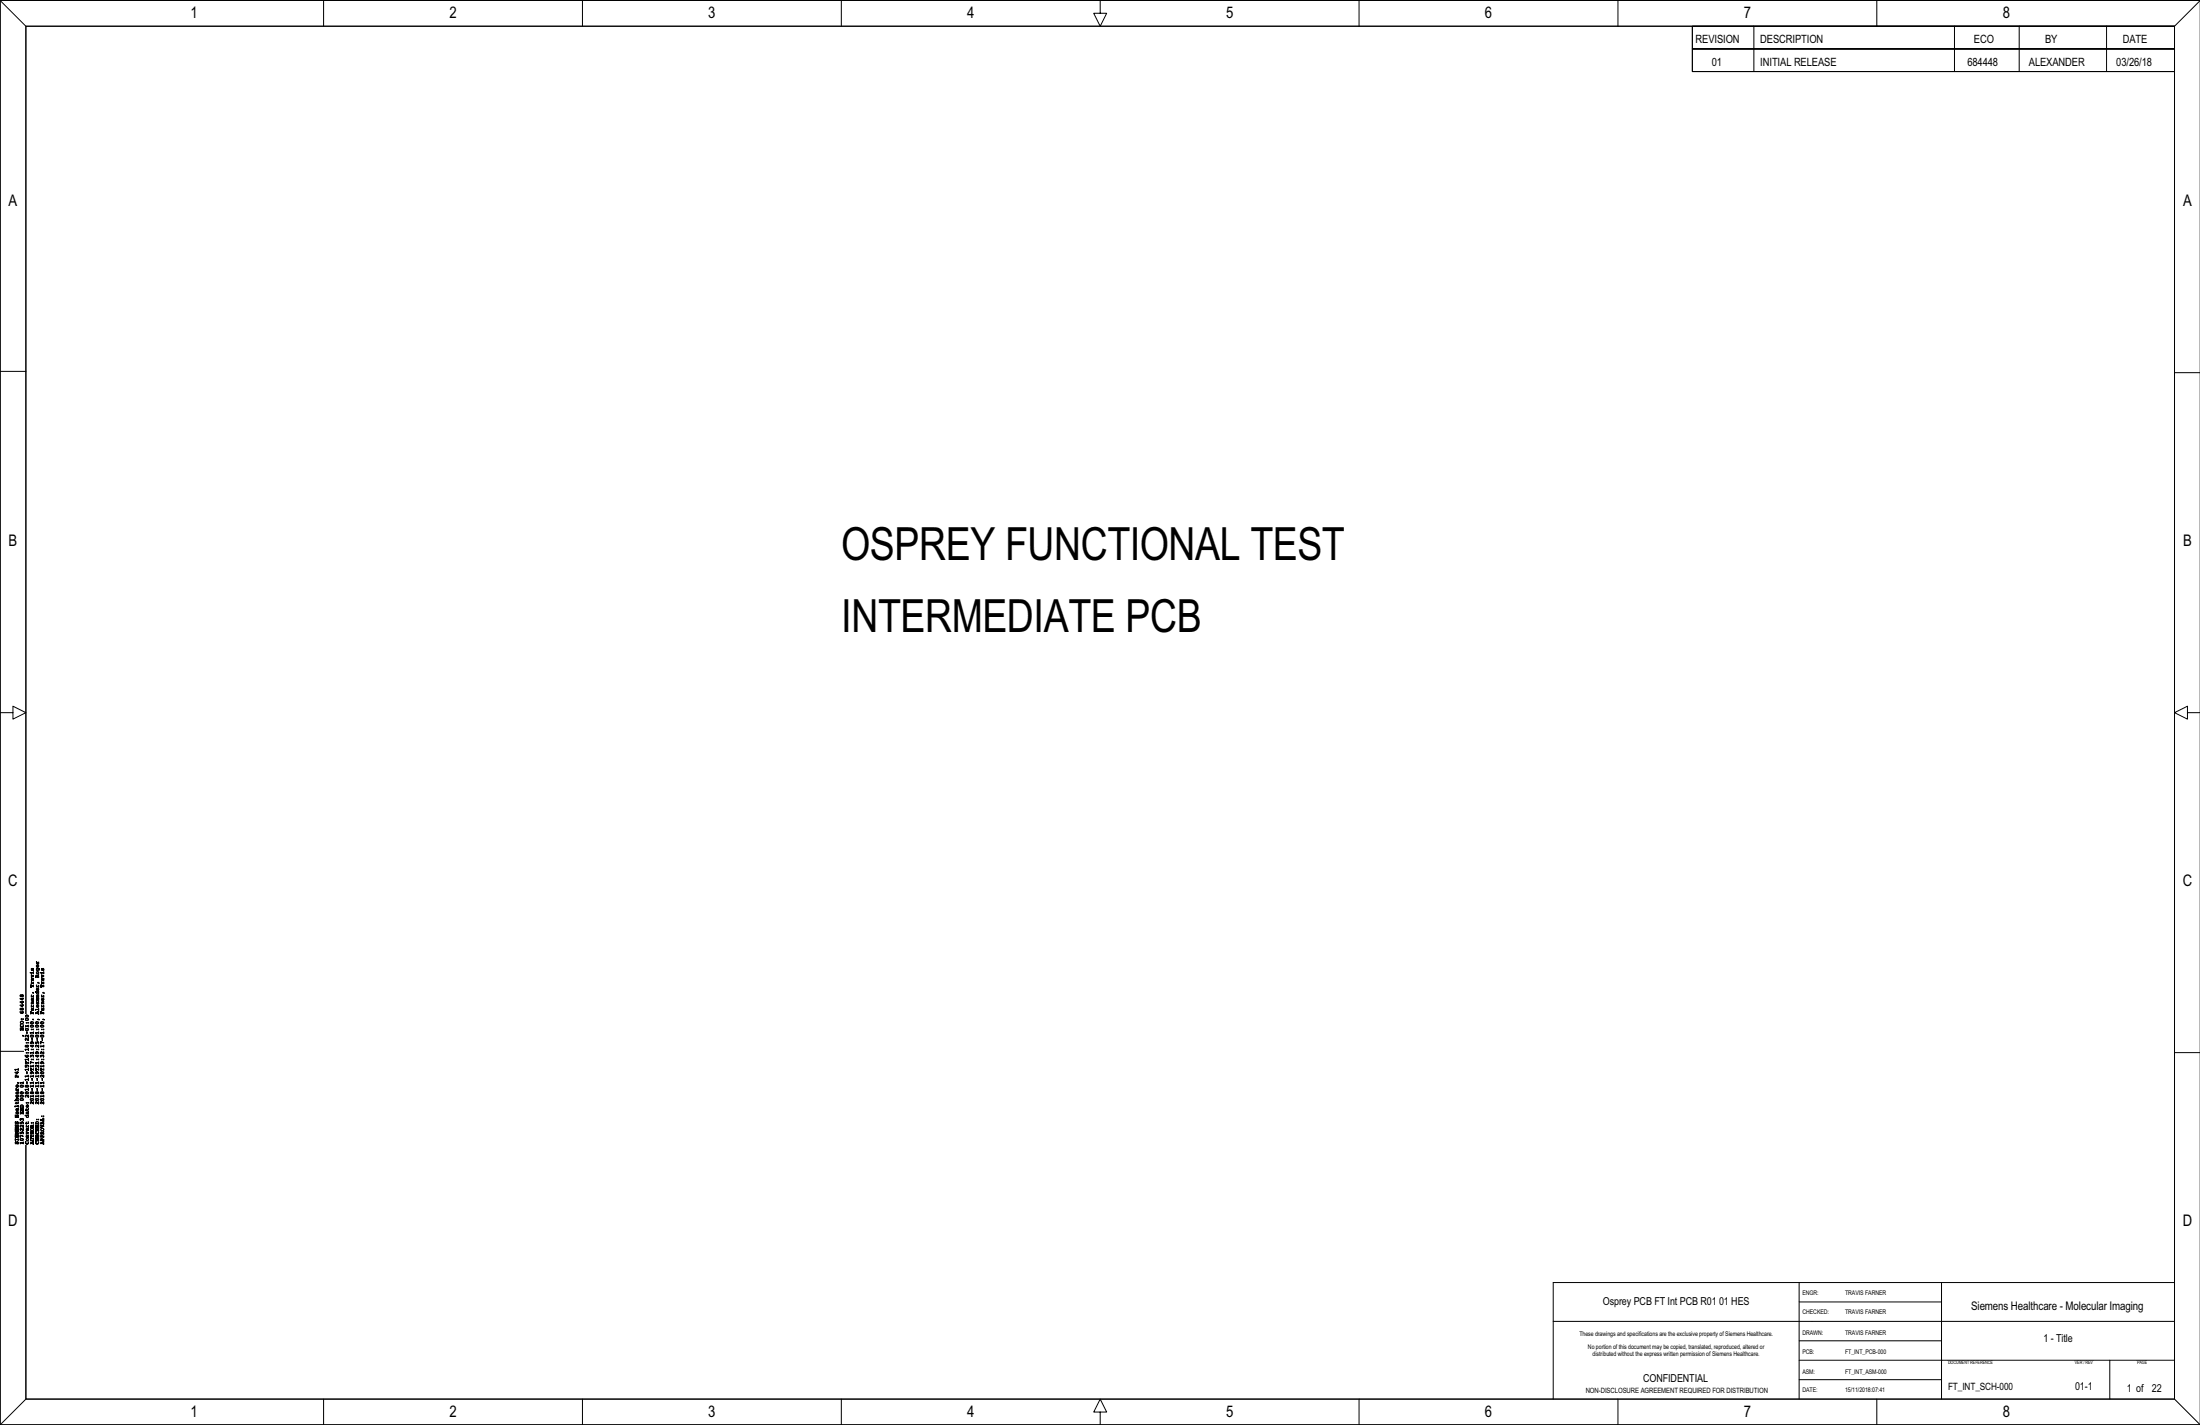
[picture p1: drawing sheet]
<svg xmlns="http://www.w3.org/2000/svg" width="863mm" height="559mm" viewBox="0 0 863 559" stroke-linecap="round" stroke-linejoin="round" font-family="sans-serif">
<g fill="none" stroke="#000" stroke-width=".39">
<path d="M0 .1l10.2 10.2M10.2 10.3h843v538.3h-843zM127 .1v10.2M228.5 .1v10.2M330.1 .1v10.2M431.7 .1v5.1h2.5l-2.5 5.1-2.5-5.1h2.5M533.3 .1v10.2M634.9 .1v10.2M664.1 19.2h189.1v8.9h-189.1zM664.1 10.3h189.1v8.9h-189.1zM688.2 10.3v17.8M736.4 .1v10.2"/>
<path d="M766.9 10.3v17.8M792.3 10.3v17.8M826.6 10.3v17.8M863.3 .1h-863.3v558.7M863.3 .2l-10 10.1M0 145.6h10.2M853.2 146.1h10.1M0 279.5h5.1v-2.6l5.1 2.6-5.1 2.5v-2.5M858.3 279.5v-2.6l-5.1 2.6 5.1 2.5v-2.5h5M0 412.3h10.2M853.2 412.8h10.1M609.5 518.2h243.7"/>
<path d="M706 510.6h55.8M706 502.9v45.7M761.8 502.9v45.7M853.2 502.9h-243.7v45.7M706 533.4h147.2M706 525.8h55.8M827.9 533.4v15.2M0 558.8h863.3M10.2 548.6l-10.2 10.2M127 548.6v10.2M228.5 548.6v10.2M330.1 548.6v10.2"/>
<path d="M431.7 553.7h2.5l-2.5-5.1-2.5 5.1h2.5v5.1M533.3 548.6v10.2M634.9 548.6v10.2M706 541h55.8M736.4 548.6v10.2M853.3 548.6l10 10.1"/>
</g>
<path d="M5.5 418.7h2.3v30.1h-2.3z" fill-rule="evenodd" fill="#fff"/>
<g fill="none" stroke="#000" stroke-width=".39">
<path d="M5.9 419.4h1.2l.1-.4v.7l-.1-.3h-1.1v.4zM5.9 433.7h1.2l.1-.4v.9l-.1-.4h-1.1l-.1 .3zM5.9 420.5l1.3-.2v.4l-.4-.2-.1 .6zM6 440l.3-.1-.2 .4 .3 .3a.47 .47 0 0 1 .2-.6 .47 .47 0 0 1 .6 .1v.6h-.4l.3-.2-.2-.5-.6 .7zM6 437.3l1.2-.1v.4l-.6-.2v.6l.6-.2v.4h-1.2v-.4l.5 .2v-.6l-.5 .2zM6 420.5h.7v.5zM6.1 421.6h.4l.2 .6h.4l.1-.3v.5l-1.2 .1zM6.1 421.7l.5 .1v.4h-.5zM6.3 432.1l.1 .5h.5l.2-.6 .1 .6-.9 .3-.3-.2 .3-.1zM6.3 426.8l.3 .6h.5l.1-.4v.7l-.1-.3-.8 .3 .2-.3zM6.3 434.8l.9-.2v.9h-.5l-.1-.7-.3 .7zM6.3 428.3l.9-.3v1l-.5-.1-.1-.6-.2 .1-.1 .5z"/>
<path d="M6.4 436l.4-.1v.9l.3-.3-.1-.6a.49 .49 0 0 1 .1 .7 .49 .49 0 0 1-.7 .1 .49 .49 0 0 1 0-.7zM6.4 430.8l.8-.2v.4l-.6-.1-.3 .2 .3 .4 .6-.2v.4h-1.3v-.2h.5zM6.4 425.6l.4-.1v.8l.3-.3-.1-.5a.49 .49 0 0 1 .1 .7 .49 .49 0 0 1-.7 .1 .49 .49 0 0 1 0-.7zM6.4 436.1l.3-.1v.8l-.4-.3zM6.4 425.7l.3-.2v.8l-.4-.2zM6.7 434.8l.4 .6-.4-.1zM6.7 428.3l.4 .2-.2 .5zM6.9 424.4l.6 .4-.6-.1zM6 447.8h.3l-.2 .4 .3 .2a.47 .47 0 0 1 .2-.5 .47 .47 0 0 1 .6 .1v.6h-.3l.2-.3-.2-.5a.56 .56 0 0 1-.3 .5 .56 .56 0 0 1-.6 0zM6 445.1h.3l-.2 .1v.6h.4l-.1-.4h.4l-.2 .4h.5v-.7h-.3h.4v1h-1.2zM6 443.7h1.2v.4l-.1-.2h-1l.7 .3-.7 .4h1l.1-.2v.4h-1.2v-.2l.7-.4zM6 442.5h.3l-.2 .1v.6h.4l-.1-.4h.4l-.2 .4h.5v-.7l-.3-.1h.4v1h-1.2z"/>
<path d="M6 441.1l1.2 .1-1.1 .7h1l.1-.2v.5l-1.1-.2-.1 .2v-.3l1.1-.6h-1l-.1 .2zM6 446.4l.1 .4h1l.1-.4v.8l-.1-.3h-1l-.1 .4z"/>
<circle cx="6.7" cy="429.8" r=".45"/>
</g>
<path d="M7.5 424h2.3v24.8h-2.3z" fill-rule="evenodd" fill="#fff"/>
<g fill="none" stroke="#000" stroke-width=".39">
<path d="M7.9 424.6h1.2l.1-.4v.8l-.1-.4h-1.1v.4zM7.9 440l.1 .6h.4a.44 .44 0 0 1 .4-.7 .44 .44 0 0 1 .3 .7l-.1 .1 .1-.4-.3-.3-.4 .3 .1 .3h-.6zM8 438.7h.6a.4 .4 0 0 1 .6 .1 .4 .4 0 0 1-.2 .6v-.6l-.2-.1-.3 .4-.2-.3h-.3v.6zM8 435.9h.3l-.2 .1v.6h.4l-.1-.4 .4 .1-.2 .3h.5v-.6l-.3-.1h.4v1h-1.2zM8 434.7h.3l-.3 .4 .4 .3a.48 .48 0 0 1 .2-.6 .48 .48 0 0 1 .6 .1v.6h-.4a.36 .36 0 0 0 .3-.4 .36 .36 0 0 0-.4-.3l-.4 .7-.3-.2zM8 430.9l.6-.1a.41 .41 0 0 1 .6 .4 .41 .41 0 0 1-.6 .3h-.5zM8 429.6l.6-.1a.41 .41 0 0 1 .6 .4 .41 .41 0 0 1-.6 .3l-.7-.2zM8 428.3l.2-.1a.59 .59 0 0 1 .9 0 .59 .59 0 0 1-.1 .8 .59 .59 0 0 1-.8-.1l-.3-.2zM8 425.7l.6-.2a.43 .43 0 0 1 .6 .4 .43 .43 0 0 1-.6 .4l-.6-.1zM8 428.4a.55 .55 0 0 1 .7-.2 .55 .55 0 0 1 .3 .6 .61 .61 0 0 1-1-.4zM8 431a.56 .56 0 0 1 .7-.2 .56 .56 0 0 1 .3 .6 .56 .56 0 0 1-.6 .1 .56 .56 0 0 1-.4-.5zM8 429.6a.56 .56 0 0 1 .7-.1 .56 .56 0 0 1 .3 .6 .56 .56 0 0 1-.6 .1 .56 .56 0 0 1-.4-.6z"/>
<path d="M8 425.7a.55 .55 0 0 1 .7-.1 .55 .55 0 0 1 .3 .5 .56 .56 0 0 1-.6 .2 .56 .56 0 0 1-.4-.6zM8.1 433.6a.58 .58 0 0 1 .7-.2 .58 .58 0 0 1 .3 .7h-1zM8.1 433.4l.8-.1 .3 1h-1.2zM7.9 448.1h1.2v-.3l.1 .8-.1-.4h-1.1v.4zM7.9 446.7l.9-.2a.41 .41 0 0 1 .4 .5 .41 .41 0 0 1-.6 .3l-.6-.2zM7.9 445.2l1.3 .4-1.2-.3 .1 .6h-.2zM7.9 443.9l.1 .6h.4a.45 .45 0 0 1 .3-.7 .45 .45 0 0 1 .5 .4l-.2 .5 .1-.5-.3-.3-.4 .3 .1 .3h-.6zM8 442.6h.4l.7 .7 .1-.8v.9l-.4-.3a.42 .42 0 0 0-.4-.4 .42 .42 0 0 0-.4 .4l.2 .2-.3-.2zM8 441.3h.4l.7 .7 .1-.8v.8l-.4-.2a.42 .42 0 0 0-.4-.4 .42 .42 0 0 0-.4 .4l.2 .2-.3-.2zM8 446.7a.56 .56 0 0 1 .7-.2 .56 .56 0 0 1 .3 .5 .55 .55 0 0 1-.6 .2 .55 .55 0 0 1-.4-.5z"/>
</g>
<path d="M9.5 397.8h2.3v51h-2.3z" fill-rule="evenodd" fill="#fff"/>
<g fill="none" stroke="#000" stroke-width=".39">
<path d="M9.9 398.3l.7-.2a.43 .43 0 0 1 .6 .4 .43 .43 0 0 1-.6 .4l-.6-.2zM10 399.5l.6-.1a.43 .43 0 0 1 .6 .4 .43 .43 0 0 1-.6 .4h-.2a.42 .42 0 0 1-.4-.2 .42 .42 0 0 1 0-.5zM10 399.6a.55 .55 0 0 1 .7-.2 .55 .55 0 0 1 .3 .6 .59 .59 0 0 1-.6 .1 .59 .59 0 0 1-.4-.5zM10 398.3a.55 .55 0 0 1 .7-.2 .55 .55 0 0 1 .3 .6 .59 .59 0 0 1-.6 .1 .59 .59 0 0 1-.4-.5zM9.9 419.4h1.2l.1-.4v.8l-.1-.4h-1.1v.4zM9.9 415.4h1.2l.1-.3v.7l-.1-.3h-1.1v.4zM9.9 411.5h1.2l.1-.4v.8l-.1-.3h-1.1v.3zM9.9 402.3h1.2l.1-.3v.8l-.1-.4h-1.1v.4zM9.9 417.7l.1 .6h.4a.44 .44 0 0 1 .1-.6 .44 .44 0 0 1 .7 .2 .44 .44 0 0 1-.2 .6v-.7a.42 .42 0 0 0-.5 .1 .42 .42 0 0 0 0 .5h-.6zM9.9 413.8l.6 .7v-.6h.6a.6 .6 0 0 1-.6 .7 .6 .6 0 0 1-.6-.8zM9.9 410h.6a.38 .38 0 0 1 .5-.1 .38 .38 0 0 1 .2 .5 .38 .38 0 0 1-.5 .2l-.8-.1zM10 416.3h.4l-.3 .1v.3h1v-.3l.1 .7-.1-.3h-1v.4h.3h-.4z"/>
<path d="M10 407.3l.3-.1 .8 .8 .1-.8v.9l-.3-.3a.42 .42 0 0 0-.4-.4 .42 .42 0 0 0-.5 .4l.2 .2zM10 406h.5l.6 .7 .1-.8v.8l-.3-.2a.42 .42 0 0 0-.4-.4 .42 .42 0 0 0-.5 .4l.2 .2zM10 403.4l.6-.1a.41 .41 0 0 1 .6 .4 .41 .41 0 0 1-.6 .4l-.5-.1zM10 410h.4v.4h-.4zM10 403.5a.56 .56 0 0 1 .7-.2 .56 .56 0 0 1 .3 .6 .58 .58 0 0 1-.6 .1 .58 .58 0 0 1-.4-.5zM10.3 412.8l.2 .2zM10.3 408.8l.2 .2zM10.3 401l.2 .2zM10.5 404.6l.1 .8zM10.6 413.9h.4v.4h-.4zM10.6 410h.4v.5h-.4zM11 412.8l.2 .2z"/>
<path d="M11 408.8l.2 .2zM11 401l.2 .2zM9.9 427.2h1.2l.1-.4v.8l-.1-.3h-1.1v.4zM9.9 423.3h1.2v-.4l.1 .8-.1-.3h-1.1v.3zM9.9 422h1.2v-.4l.1 .8-.1-.3h-1.1v.3zM9.9 437.3h1.2v-.2l-.1 .3a.45 .45 0 0 1 .1 .7 .45 .45 0 0 1-.7 0 .45 .45 0 0 1 .1-.7l-.6 .2zM9.9 425.7l.8-.1a.39 .39 0 0 1 .5 .2 .39 .39 0 0 1-.2 .5 .39 .39 0 0 1-.5-.2l-.6 .1zM10 429.6l.5-.1 .6 .7 .1-.8v.9l-.3-.2a.42 .42 0 0 0-.4-.5 .42 .42 0 0 0-.5 .4l.2 .2-.3-.2zM10 428.3l.2-.1a.59 .59 0 0 1 .9 0 .59 .59 0 0 1-.1 .8 .59 .59 0 0 1-.8-.1zM10 428.4a.55 .55 0 0 1 .7-.2 .55 .55 0 0 1 .3 .6 .63 .63 0 0 1-1-.4zM10 425.7h.4v.4h-.4zM10.3 440l.1 .5h.6l.1-.7v.7l-.8 .3-.3-.2 .3-.1z"/>
<path d="M10.3 434.8l.1 .5h.6l.1-.7v.7l-.8 .3-.3-.2 .3-.1zM10.3 436.2l.9-.3-.1 .9h-.4v-.6l-.4 .6zM10.3 433.5l.5-.2 .1 .8 .1-.8a.49 .49 0 0 1 .2 .7 .49 .49 0 0 1-.7 .2 .49 .49 0 0 1-.2-.7zM10.3 432.4l.2 .2zM10.4 433.6l.3-.2v.8zM10.5 424.2l.1 .9zM10.5 420.2l.1 .9zM10.6 425.7h.4v.5h-.4zM10.8 436.2l.3 .6-.3-.1zM11 432.4l.2 .2zM10.3 445.3l.9-.2v.3l-.6-.1-.3 .2 .2 .3 .7-.1v.4l-.9-.1zM10.3 443.7l.9 .5-.8 .6-.1-.4 .1 .2 .7-.4-.7-.3-.1 .2z"/>
<path d="M10.3 442.7l.5-.2 .1 .8 .1-.8a.49 .49 0 0 1 .2 .6 .49 .49 0 0 1-.7 .2 .49 .49 0 0 1-.2-.6zM10.3 441.2l.3 .5h.5l.1-.4-.1 .8v-.3l-.8 .2 .2-.3zM10.5 442.7l.2-.1v.7l-.4-.4z"/>
<circle cx="10.7" cy="437.8" r=".38"/>
<circle cx="10.6" cy="448" r=".6"/>
<circle cx="10.7" cy="446.8" r=".47"/>
<circle cx="10.7" cy="446.8" r=".39"/>
</g>
<path d="M11.5 379.5h2.3v69.3h-2.3z" fill-rule="evenodd" fill="#fff"/>
<g fill="none" stroke="#000" stroke-width=".39">
<path d="M12.3 379.8h.3l-.1 .6 .3-.6 .3 .1 .1 .7-.3-.1 .2-.6h-.3l-.3 .6zM11.9 381.4l.2 .2zM12 396.7h.3h-.2v.7h.4l-.1-.4h.3l-.1 .4h.5l.1-.4v.6h-1.2zM12 386.2h.4l-.3 .1v.3h1l.1-.2v.6l-.1-.3h-1v.4l.3 .1h-.4zM12.3 381.4h.8v-.4l.1 .9-.1-.4h-.7l-.1 .3zM12.3 394.1l.3 .6h.5l.1-.4v.7l-.1-.2-.8 .1 .2-.2zM12.3 393l.9-.3v.4l-.6-.2-.2 .3 .2 .3 .6-.1v.3h-.9zM12.3 391.7l.4-.2 .2 .8 .1-.8a.49 .49 0 0 1 .2 .6 .49 .49 0 0 1-.7 .2 .49 .49 0 0 1-.2-.6zM12.3 390.2l.3 .5h.5l.1-.4-.1 .8v-.3l-.8 .2 .2-.3zM12.3 382.2l.9 .5-.8 .6-.1-.4 .1 .2 .7-.4-.7-.3-.1 .3zM12.4 395.6l.8-.2-.1 .8h-.4v-.6l-.3 .6zM12.4 383.8l.8-.2-.1 .9h-.4v-.7l-.3 .7z"/>
<path d="M12.4 384.9l.2 .6h.5l.1-.4v.8l-.1-.3-.8 .2zM12.4 391.7l.3-.2v.8l-.3-.3zM12.7 395.6l.4 .6h-.3zM12.7 383.8l.4 .6h-.3zM12.9 399.5l.6 .4-.6-.1zM12.9 389.1l.6 .4-.6-.1zM11.9 418h1.2l.1-.3v.8l-.1-.4h-1.1v.4zM11.9 412.8h1.2l.1-.3v.7l-.1-.3h-1.1l.1 .4zM11.9 405h1.2l.1-.4v.8l-.1-.4h-1.1v.4zM11.9 416.4l1.3 .4-1.2-.3 .1 .7h-.2zM11.9 410l1.2-.2 .1 .5-.4-.3-.1 .6zM11.9 408.7l.5-.1a.55 .55 0 0 1 .6 .1 .55 .55 0 0 1 .1 .6l-.1-.5-.6-.2 .2 .2a.4 .4 0 0 1-.2 .5 .4 .4 0 0 1-.5-.3z"/>
<path d="M12 418.9h.4l-.3 .1v.4h1v-.3l.1 .6-.1-.3h-1v.4l.3 .1h-.4zM12 413.9l.5 .1a.4 .4 0 0 1 .6 0 .4 .4 0 0 1-.1 .6v-.7h-.3l-.2 .4-.1-.4h-.4l.1 .6zM12 410h.7v.5zM12 406.1l.2-.2a.56 .56 0 0 1 .9 0 .56 .56 0 0 1-.1 .9 .56 .56 0 0 1-.8-.1l-.3-.3zM12 406.2l.1-.1a.47 .47 0 0 1 .6-.2 .47 .47 0 0 1 .2 .7h-.7zM12 402.1l.2-.1a.57 .57 0 0 1 .9 0 .57 .57 0 0 1-.1 .8 .57 .57 0 0 1-.8 0l-.3-.3zM12 402.3l.1-.1a.56 .56 0 0 1 .6-.1 .56 .56 0 0 1 .3 .5 .65 .65 0 0 1-1-.3zM12 400.8l.2-.1a.56 .56 0 0 1 .9 0 .56 .56 0 0 1-.1 .8 .56 .56 0 0 1-.8-.1l-.3-.2zM12 400.9h.1a.56 .56 0 0 1 .6-.2 .56 .56 0 0 1 .3 .6 .65 .65 0 0 1-1-.4zM12 408.8l.5-.1v.5h-.5zM12.3 415.3l.2 .3zM12.3 411.4l.2 .2z"/>
<path d="M12.3 403.6l.2 .2zM12.5 407.2l.2 .9zM13 415.3l.2 .3zM13 411.4l.2 .2zM13 403.6l.2 .2zM11.9 429.8h1.2l.1-.3v.7l-.1-.3h-1.1v.3zM11.9 425.9h1.2l.1-.4v.8l-.1-.3h-1.1l.1 .3zM11.9 424.6h1.2l.1-.4v.8l-.1-.4h-1.1v.4zM11.9 422h1.2v-.4l.1 .8-.1-.3h-1.1v.3zM11.9 420.5a.66 .66 0 0 1 .9-.2 .66 .66 0 0 1 .3 .8l-.1-.6-.6-.1a.37 .37 0 0 1 .2 .5 .37 .37 0 0 1-.5 .1 .37 .37 0 0 1-.2-.5zM12 432.2l.3-.1 .8 .7 .1-.7v.8l-.3-.2a.42 .42 0 0 0-.4-.5 .42 .42 0 0 0-.5 .4l.2 .2-.3-.2zM12 430.9l.8-.1a.4 .4 0 0 1 .4 .4 .4 .4 0 0 1-.5 .3 .47 .47 0 0 1-.6 0 .47 .47 0 0 1-.1-.6z"/>
<path d="M12 428.3l.4-.1a.46 .46 0 0 1 .6 0 .46 .46 0 0 1 .2 .5l-1 .2-.3-.2zM12 420.5h.5v.4h-.5zM12.1 431a.47 .47 0 0 1 .6-.2 .47 .47 0 0 1 .2 .6 .48 .48 0 0 1-.6 .1 .48 .48 0 0 1-.2-.5zM12.5 426.8l.2 .9zM12.5 422.9l.2 .9zM12 448.1l1.2-.6v.5l-.4-.1v.5h.4v.4l-1.1-.5-.1 .3zM12 446.3l1 .2 .2 .5-1.2 .4v-.4l.1 .2h.7l.3-.3-.3-.4-.8 .2zM12 445.1h.4h-.3v.4h1l.1-.3v.7l-.1-.3h-1v.3l.3 .1h-.4zM12 443.8l1.1-.1 .1 .4-.6-.2v.6l.6-.1v.4l-1.2-.1v-.3l.5 .1v-.6l-.5 .2zM12.1 448.1l.6-.2v.5zM12.1 441.4l.5 .1 .5-.5-.4 1h.4v-.3l.1 .5h-1.2zM12.1 441.4l.4 .1 .1 .5h-.5z"/>
<path d="M12.3 440.2l.2 .2zM13 440.2l.2 .2z"/>
<circle cx="12.2" cy="428.5" r=".29"/>
<circle cx="12.9" cy="428.5" r=".29"/>
<circle cx="12.5" cy="443" r=".48"/>
<circle cx="12.6" cy="443" r=".57"/>
</g>
<path d="M13.5 438.4h2.3v10.4h-2.3z" fill="#fff"/>
<g fill="none" stroke="#000" stroke-width=".39">
<path d="M14.1 440l.8-.1 .3 .9h-1.2zM14 446.4l1.2-.1v.4l-.6-.1v.6l.6-.2v.3h-1.2v-.3l.5 .2v-.6l-.5 .1zM14 445.1h.4l-.3 .1v.6h.4l-.1-.4h.4l-.2 .4h.5v-.7h-.3h.4v1h-1.2zM14 442.4l.5 .6 .7-.6-.6 .7 .5 .1 .1-.2v.4l-1.2 .1v-.5l.6 .2-.6-.4zM14 441.2h.4h-.3v.7h.4l-.1-.4h.4l-.2 .4h.5v-.7h-.3l.4-.1v1h-1.2zM14.2 440l.7-.1 .2 .7h-1z"/>
<circle cx="14.4" cy="439" r=".13"/>
<circle cx="15.1" cy="439" r=".13"/>
<circle cx="14.6" cy="444.1" r=".57"/>
<circle cx="14.6" cy="448.1" r=".58"/>
</g>
<path d="M13.5 376.9h2.3v71.9h-2.3z" fill-rule="evenodd" fill="#fff"/>
<g fill="none" stroke="#000" stroke-width=".39">
<path d="M14.3 379.6l1.1 .2 .2 .6-.3-.5h-.3a.43 .43 0 0 1 0 .6 .43 .43 0 0 1-.6 0 .43 .43 0 0 1 0-.6zM14.3 378.6l.5-.2v.8l.3-.2-.1-.6a.49 .49 0 0 1 .1 .7 .49 .49 0 0 1-.6 .1 .49 .49 0 0 1-.2-.6zM14.3 377.1l.3 .6h.5l.1-.4v.7l-.1-.3-.8 .3 .2-.3zM14.4 378.6l.2-.1v.7l-.2-.2zM13.9 395.8h1.2l.1-.4v.8l-.1-.3h-1.1l-.1 .3zM13.9 388.9l1.3-.2-.2 .3a.47 .47 0 0 1 .1 .7 .47 .47 0 0 1-.7 0 .47 .47 0 0 1 .1-.7l-.6 .2zM14 397.1l1.2-.6v.5l-.1-.3-.3 .2v.5l.3 .2 .1-.3v.4l-1.1-.4-.1 .3zM14.1 397.1l.6-.2v.5zM14.1 382.5l.5 .2 .6-.5-.6 .9 .6-.2v.4h-1.2zM14.1 382.6l.3-.1 .2 .6h-.5zM14.3 394.3l.5-.3 .1 .9 .1-.9a.51 .51 0 0 1 .2 .7 .51 .51 0 0 1-.6 .3 .51 .51 0 0 1-.3-.7zM14.3 392.8l.4 .4 .5-.5v.4l-.1-.2-.3 .3 .4 .2v.3l-.5-.4-.4 .4v-.3l.3-.2-.3-.1z"/>
<path d="M14.3 387.7l.5-.2v.9l.3-.3-.1-.5a.49 .49 0 0 1 .1 .6 .49 .49 0 0 1-.6 .2 .49 .49 0 0 1-.2-.7zM14.3 386.3l.3 .5h.5l.1-.4v.8l-.1-.3-.8 .2 .2-.3zM14.4 391.7l.8-.3v.9h-.5l-.1-.6-.2 .6zM14.4 390.3l.8-.2v.3l-.6-.1-.2 .3 .2 .3 .6-.2v.4h-.9zM14.4 394.3l.2-.2v.8l-.2-.2zM14.4 387.7l.2-.1v.8l-.2-.2zM14.7 391.7l.4 .2-.2 .4zM14.9 399.5l.6 .4-.6-.1zM14.9 385.1l.6 .4-.6-.1zM13.9 416.7h1.2l.1-.3v.7l-.1-.3h-1.1v.4zM13.9 413.9l1.3-.1v.3l-.4-.1-.1 .6zM13.9 408.6l.1 .6h.4a.45 .45 0 0 1 .2-.6 .45 .45 0 0 1 .6 .2 .45 .45 0 0 1-.2 .6v-.7a.4 .4 0 0 0-.5 0 .4 .4 0 0 0 0 .5h-.6z"/>
<path d="M13.9 405h1.2l.1-.4v.7l-.1-.3h-1.1v.4zM13.9 412.7l.4-.2a.6 .6 0 0 1 .7 .1 .6 .6 0 0 1 .1 .7v-.5l-.7-.3 .2 .2a.4 .4 0 0 1-.3 .6 .4 .4 0 0 1-.4-.6zM14 418.9h.4l-.3 .1v.4h1l.1-.3v.6l-.1-.3h-1v.4h.3l-.4 .1zM14 417.8l.4-.1 .7 .7-.1-.7h.2v.8l-.3-.2a.42 .42 0 0 0-.4-.5 .42 .42 0 0 0-.5 .5l.2 .2-.4-.5zM14 414h.7v.4zM14 410l.4-.2 .7 .7-.1-.6 .2-.1v.8l-.3-.1a.42 .42 0 0 0-.4-.5 .42 .42 0 0 0-.5 .4l.2 .2-.3-.2zM14 406.1l.2-.2a.56 .56 0 0 1 .8 0 .56 .56 0 0 1 0 .9 .56 .56 0 0 1-.8-.1l-.3-.3zM14 406.2l.1-.1a.56 .56 0 0 1 .6-.1 .56 .56 0 0 1 .3 .5 .65 .65 0 0 1-1-.3zM14 402.1l.2-.1a.57 .57 0 0 1 .8 0 .57 .57 0 0 1 0 .8 .57 .57 0 0 1-.8 0l-.3-.3zM14 402.3l.1-.1a.55 .55 0 0 1 .6-.2 .55 .55 0 0 1 .3 .6 .65 .65 0 0 1-1-.3zM14 400.8l.2-.1a.56 .56 0 0 1 .8 0 .56 .56 0 0 1 0 .8 .56 .56 0 0 1-.8-.1l-.3-.2zM14 400.9h.1a.55 .55 0 0 1 .6-.2 .55 .55 0 0 1 .3 .6 .65 .65 0 0 1-1-.4z"/>
<path d="M14 412.7h.5v.4h-.4zM14.4 415.3v.3zM14.4 403.6v.3zM14.5 407.2l.1 .9zM15 415.3l.1 .3zM15 403.6l.1 .3zM13.9 429.8h1.2l.1-.3v.7l-.1-.3h-1.1v.3zM13.9 425.9h1.2l.1-.4v.8l-.1-.3h-1.1l.1 .3zM13.9 424.6h1.2l.1-.4v.7l-.1-.3h-1.1v.4zM13.9 422h1.2l.1-.4v.8l-.1-.3h-1.1v.3zM13.9 420.5a.66 .66 0 0 1 .9-.2 .66 .66 0 0 1 .3 .8l-.1-.6-.6-.1a.37 .37 0 0 1 .2 .5 .37 .37 0 0 1-.5 .1 .37 .37 0 0 1-.2-.5zM14 432.2l.4-.1 .7 .7-.1-.7h.2v.8l-.3-.2a.42 .42 0 0 0-.4-.5 .42 .42 0 0 0-.5 .4l.2 .2-.4-.4z"/>
<path d="M14 430.9l.8-.1a.4 .4 0 0 1 .4 .4 .4 .4 0 0 1-.6 .3h-.2a.41 .41 0 0 1-.4-.1 .41 .41 0 0 1 0-.5zM14 428.3l.4-.1a.47 .47 0 0 1 .6 0 .47 .47 0 0 1 .1 .6l-.9 .1-.3-.2zM14 420.5h.5v.4h-.4zM14.1 431a.56 .56 0 0 1 .6-.2 .56 .56 0 0 1 .3 .6 .56 .56 0 0 1-.6 .1 .56 .56 0 0 1-.3-.5zM14.1 440l.8-.1 .3 .9h-1.2zM14.5 426.8l.1 .9zM14.5 422.9l.1 .9zM14 446.4l1.2-.1v.4l-.6-.1v.6l.6-.2v.3h-1.2v-.3l.5 .2v-.6l-.5 .1zM14 445.1h.4l-.3 .1v.6h.4l-.1-.4h.4l-.2 .4h.5v-.7h-.3h.4v1h-1.2zM14 442.4l.5 .6 .7-.6-.6 .7 .5 .1 .1-.2v.4l-1.2 .1v-.5l.6 .2-.6-.4zM14 441.2h.4h-.3v.7h.4l-.1-.4h.4l-.2 .4h.5v-.7h-.3l.4-.1v1h-1.2zM14.2 440l.7-.1 .2 .7h-1z"/>
<circle cx="14.7" cy="380.3" r=".36"/>
<circle cx="14.7" cy="381.5" r=".5"/>
<circle cx="14.7" cy="381.5" r=".38"/>
<circle cx="14.8" cy="389.4" r=".39"/>
<circle cx="14.4" cy="411.5" r=".13"/>
<circle cx="15.1" cy="411.5" r=".13"/>
<circle cx="14.2" cy="428.5" r=".29"/>
<circle cx="14.4" cy="439" r=".13"/>
<circle cx="14.8" cy="428.5" r=".29"/>
<circle cx="15.1" cy="439" r=".13"/>
<circle cx="14.6" cy="444.1" r=".57"/>
<circle cx="14.6" cy="448.1" r=".58"/>
</g>
<path d="M15.5 379.5h2.3v69.3h-2.3z" fill-rule="evenodd" fill="#fff"/>
<g fill="none" stroke="#000" stroke-width=".39">
<path d="M16.3 379.8h.3l-.1 .6 .3-.6 .3 .1 .1 .6-.3 .1 .2-.4-.2-.4-.3 .7-.3-.1zM15.8 381.4l.3 .2zM16 396.7h.3h-.3v.7h.5l-.1-.4h.4l-.2 .4h.5l.1-.4v.6h-1.2zM16 386.2h.4l-.4 .1v.3h1.1l.1-.2v.6l-.1-.3h-1.1v.4l.4 .1h-.4zM16.3 393l.9-.3v.4l-.6-.2-.3 .3 .3 .3 .6-.1v.3h-.9zM16.3 382.2l.9 .5-.8 .6-.1-.4 .1 .2 .7-.4-.7-.3-.1 .3zM16.3 381.4h.8v-.4l.1 .9-.1-.4h-.7l-.1 .3zM16.3 395.6l.9-.2-.1 .8h-.4v-.6l-.3 .1-.1 .5zM16.3 390.2l.3 .5h.5l.1-.4-.1 .8v-.3l-.8 .2 .2-.3zM16.3 383.8l.9-.2-.1 .9h-.4v-.7l-.3 .1-.1 .6zM16.4 394l.2 .7h.5l.1-.4v.7l-.1-.2-.8 .2zM16.4 391.6l.4-.1v.8l.3-.3-.1-.5a.49 .49 0 0 1 .1 .7 .49 .49 0 0 1-.7 .1 .49 .49 0 0 1 0-.7z"/>
<path d="M16.4 384.9l.2 .6h.5l.1-.4v.8l-.1-.3-.8 .2zM16.4 391.7l.3-.2v.8zM16.8 395.6l.3 .2v.4l-.4-.1zM16.8 383.8l.3 .2v.4l-.4-.1zM16.8 399.5l.7 .5-.7-.2zM16.8 389.1l.7 .4-.7-.1zM15.9 418h1.2l.1-.3v.8l-.1-.4h-1.1v.4zM15.9 410.2h1.2v-.4l.1 .8-.1-.3h-1.1v.3zM15.9 408.5l1.3 .4-1.2-.3 .1 .7h-.2zM15.9 405h1.2l.1-.4v.8l-.1-.4h-1.1v.4zM15.9 416.6l.5-.2a.54 .54 0 0 1 .6 .1 .54 .54 0 0 1 .1 .7v-.5l-.6-.2a.39 .39 0 0 1 0 .6 .39 .39 0 0 1-.6-.2zM16 418.9h.4l-.4 .1v.4h1.1v-.3l.1 .6-.1-.3h-1.1v.4l.4 .1h-.4z"/>
<path d="M16 413.9l.6-.1a.4 .4 0 0 1 .6 .2 .4 .4 0 0 1-.2 .5v-.6h-.3l-.2 .4-.2-.4h-.3v.6zM16 412.5h.3l.8 .7 .1-.7v.8l-.4-.3a.47 .47 0 0 0-.3-.4 .47 .47 0 0 0-.5 .2l.2 .4-.3-.2zM16 406.1l.6-.2a.42 .42 0 0 1 .6 .4 .42 .42 0 0 1-.6 .4h-.5zM16 402.1l.2-.1a.59 .59 0 0 1 .9 0 .59 .59 0 0 1-.1 .9 .59 .59 0 0 1-.8-.1l-.3-.3zM16 400.8l.6-.1a.43 .43 0 0 1 .6 .4 .43 .43 0 0 1-.6 .4l-.7-.3zM16 402.3v-.1a.55 .55 0 0 1 .7-.2 .55 .55 0 0 1 .3 .6 .61 .61 0 0 1-1-.3zM16 400.9a.55 .55 0 0 1 .7-.2 .55 .55 0 0 1 .3 .6 .61 .61 0 0 1-1-.4zM16 416.6h.5v.4h-.5zM16 406.1a.56 .56 0 0 1 .7-.1 .56 .56 0 0 1 .3 .5 .56 .56 0 0 1-.6 .2 .56 .56 0 0 1-.4-.6zM16.3 415.3l.1 .3zM16.3 403.6l.1 .3zM16.5 407.2l.1 .9z"/>
<path d="M17 415.3l.2 .3zM17 411.4l.2 .2zM17 403.6l.2 .2zM15.9 429.8h1.2l.1-.3v.7l-.1-.3h-1.1v.3zM15.9 425.9h1.2l.1-.4v.8l-.1-.3h-1.1v.3zM15.9 424.6h1.2l.1-.4v.8l-.1-.4h-1.1v.4zM15.9 420.5l.9-.2a.41 .41 0 0 1 .4 .5 .41 .41 0 0 1-.6 .3l-.6-.1zM16 432.2l.3-.1 .8 .7 .1-.7v.8l-.4-.2a.42 .42 0 0 0-.4-.5 .42 .42 0 0 0-.4 .4l.2 .2-.3-.2zM16 430.9l.6-.1a.41 .41 0 0 1 .6 .4 .41 .41 0 0 1-.6 .3h-.5zM16 428.3l.4-.1a.47 .47 0 0 1 .6 0 .47 .47 0 0 1 .1 .6l-.9 .1-.3-.2zM16 421.7l.3-.1 .8 .8 .1-.8v.8l-.4-.2a.42 .42 0 0 0-.4-.4 .42 .42 0 0 0-.4 .4l.2 .2-.3-.2zM16 438.9v.3h1.1v-.6l-.4-.1h.5v1l-.1-.2h-1.1v.2z"/>
<path d="M16 431a.56 .56 0 0 1 .7-.2 .56 .56 0 0 1 .3 .6 .56 .56 0 0 1-.6 .1 .56 .56 0 0 1-.4-.5zM16 428.3h.4v.5h-.4zM16 420.5a.56 .56 0 0 1 .7-.1 .56 .56 0 0 1 .3 .5 .55 .55 0 0 1-.6 .2 .55 .55 0 0 1-.4-.6zM16.5 426.8l.1 .9zM16.5 422.9l.1 .9zM17 437.6l.2 .2zM16 448.1l1.2-.6v.5l-.4-.1v.5h.4v.4l-1.2-.5v.3zM16 441.1l1.2 .6-1.2 .6v-.5v.2l1.1-.4-1.1-.4v.3zM16 440.3l1.2-.6v.4h-.4v.5l.3 .1v-.2l.1 .4-1.2-.5v.3zM16 448.1l.7-.2v.5zM16 440.3l.7-.2v.5zM16.1 446.5h.5l.1 .6h.4l.1-.4v.6h-1.2z"/>
<path d="M16.1 445.2h.5l.1 .6h.4l.1-.4v.6h-1.2zM16.1 443.9l.5 .3 .5-.5-.5 .8 .5-.2 .1 .5-1.2-.2v.2zM16.1 446.5h.4l.1 .6h-.6zM16.1 445.3l.4-.1 .1 .6h-.6zM16.1 444h.3l.2 .5h-.6z"/>
<circle cx="16.4" cy="411.5" r=".13"/>
<circle cx="16.4" cy="437.7" r=".13"/>
<circle cx="16.8" cy="428.5" r=".29"/>
<circle cx="16.6" cy="443" r=".48"/>
<circle cx="16.6" cy="443" r=".56"/>
</g>
<path d="M7.5 389.8h2.3v17h-2.3z" fill-rule="evenodd" fill="#fff"/>
<g fill="none" stroke="#000" stroke-width=".39">
<path d="M7.9 394.1l1.3-.1v.4l-.4-.2-.1 .6zM7.9 392.8l1.2-.1 .1 .4-.4-.2-.1 .6zM7.9 391.5l1.2-.1 .1 .4-.4-.2-.1 .6zM7.9 390.3l.3-.2 .3 .2a.38 .38 0 0 1 .6-.1 .38 .38 0 0 1 0 .6 .38 .38 0 0 1-.6-.1h-.5zM7.9 396.6l.6 .7v-.6h.6a.61 .61 0 0 1-.6 .7 .61 .61 0 0 1-.6-.8zM8 395.4h.4a.47 .47 0 0 1 .6 0 .47 .47 0 0 1 .1 .6h-1.1zM8 394.2h.7v.5zM8 392.9h.7v.5zM8 391.6h.7v.5zM8 395.5h.4v.4h-.4zM8 390.3h.4v.4h-.4zM8.3 399.5l.1 .3z"/>
<path d="M8.6 395.5h.4v.4h-.4zM8.6 390.3h.4v.4h-.4zM9 399.5l.2 .3zM8 403.1h.3l-.2 .1v.6h.4l-.1-.4h.4l-.2 .4h.5v-.7h-.3h.4v.9l-1.1-.1-.1 .2zM8 401.8h.3a.54 .54 0 0 0 0 .8 .54 .54 0 0 0 .8-.1 .54 .54 0 0 0-.2-.8 .58 .58 0 0 1 .1 .8 .58 .58 0 0 1-.8 .2 .58 .58 0 0 1-.1-.8zM8.9 405.9l.6 .5-.6-.2z"/>
<circle cx="8.8" cy="397" r=".31"/>
<circle cx="8.6" cy="401" r=".48"/>
<circle cx="8.6" cy="401" r=".56"/>
</g>
<g font-size="17.9">
<text x="330.1" y="219.7">OSPREY FUNCTIONAL TEST</text>
<text x="330.1" y="247.6">INTERMEDIATE PCB</text>
</g>
<g font-size="6.3">
<text x="74.8" y="7.1">1</text>
<text x="176.4" y="7.1">2</text>
<text x="277.9" y="7.1">3</text>
<text x="379.5" y="7.1">4</text>
<text x="481.1" y="7.1">5</text>
<text x="582.7" y="7.1">6</text>
<text x="684.2" y="7.1">7</text>
<text x="785.8" y="7.1">8</text>
<text x="3.4" y="80.7">A</text>
<text x="856.6" y="80.7">A</text>
<text x="3.4" y="214">B</text>
<text x="856.6" y="214">B</text>
<text x="3.3" y="347.3">C</text>
<text x="856.5" y="347.3">C</text>
<text x="3.3" y="480.7">D</text>
<text x="856.5" y="480.7">D</text>
<text x="74.8" y="555.6">1</text>
<text x="176.4" y="555.6">2</text>
<text x="277.9" y="555.6">3</text>
<text x="379.5" y="555.6">4</text>
<text x="481.1" y="555.6">5</text>
<text x="582.7" y="555.6">6</text>
<text x="684.2" y="555.6">7</text>
<text x="785.8" y="555.6">8</text>
</g>
<text font-size="4.7" x="773.5" y="513.6">Siemens Healthcare - Molecular Imaging</text>
<g font-size="4.5">
<text x="665.3" y="16.9">REVISION</text>
<text x="690.7" y="16.9">DESCRIPTION</text>
<text x="774.5" y="16.9">ECO</text>
<text x="802.5" y="16.9">BY</text>
<text x="832.9" y="16.9">DATE</text>
<text x="671.7" y="25.8">01</text>
<text x="690.7" y="25.8">INITIAL RELEASE</text>
<text x="772" y="25.8">684448</text>
<text x="796.1" y="25.8">ALEXANDER</text>
<text x="830.4" y="25.8">03/26/18</text>
</g>
<g font-size="4.3">
<text x="628.9" y="511.8">Osprey PCB FT Int PCB R01 01 HES</text>
<text x="801.8" y="526.3">1 - Title</text>
<text x="644.8" y="542">CONFIDENTIAL</text>
<text x="814.2" y="545.2">01-1</text>
<text x="834.6" y="545.7">1 of</text>
<text x="844.4" y="545.7">22</text>
</g>
<text font-size="3.9" x="764.4" y="545.2">FT_INT_SCH-000</text>
<text font-size="2.9" x="622.2" y="546.2">NON-DISCLOSURE AGREEMENT REQUIRED FOR DISTRIBUTION</text>
<g font-size="2.5">
<text x="707.2" y="508">ENGR:</text>
<text x="724" y="508">TRAVIS FARNER</text>
<text x="707.2" y="515.4">CHECKED:</text>
<text x="724" y="515.4">TRAVIS FARNER</text>
<text x="619.7" y="524">These drawings and specifications are the exclusive property of Siemens Healthcare.</text>
<text x="707.2" y="523.5">DRAWN:</text>
<text x="724" y="523.5">TRAVIS FARNER</text>
<text x="623.1" y="529.1">No portion of this document may be copied, translated, reproduced, altered or</text>
<text x="624.9" y="531.6">distributed without the express written permission of Siemens Healthcare.</text>
<text x="707.2" y="531.1">PCB:</text>
<text x="724" y="531.1">FT_INT_PCB-000</text>
<text x="707.2" y="538.7">ASM:</text>
<text x="724" y="538.7">FT_INT_ASM-000</text>
<text x="707.2" y="545.8">DATE:</text>
<text x="724" y="545.8">15/11/2018:07:41</text>
</g>
<g font-size="1.8">
<text x="764.4" y="535">DOCUMENT REFERENCE</text>
<text x="814.1" y="535">VER / REV</text>
<text x="838.5" y="535">PAGE</text>
</g>
</svg>
